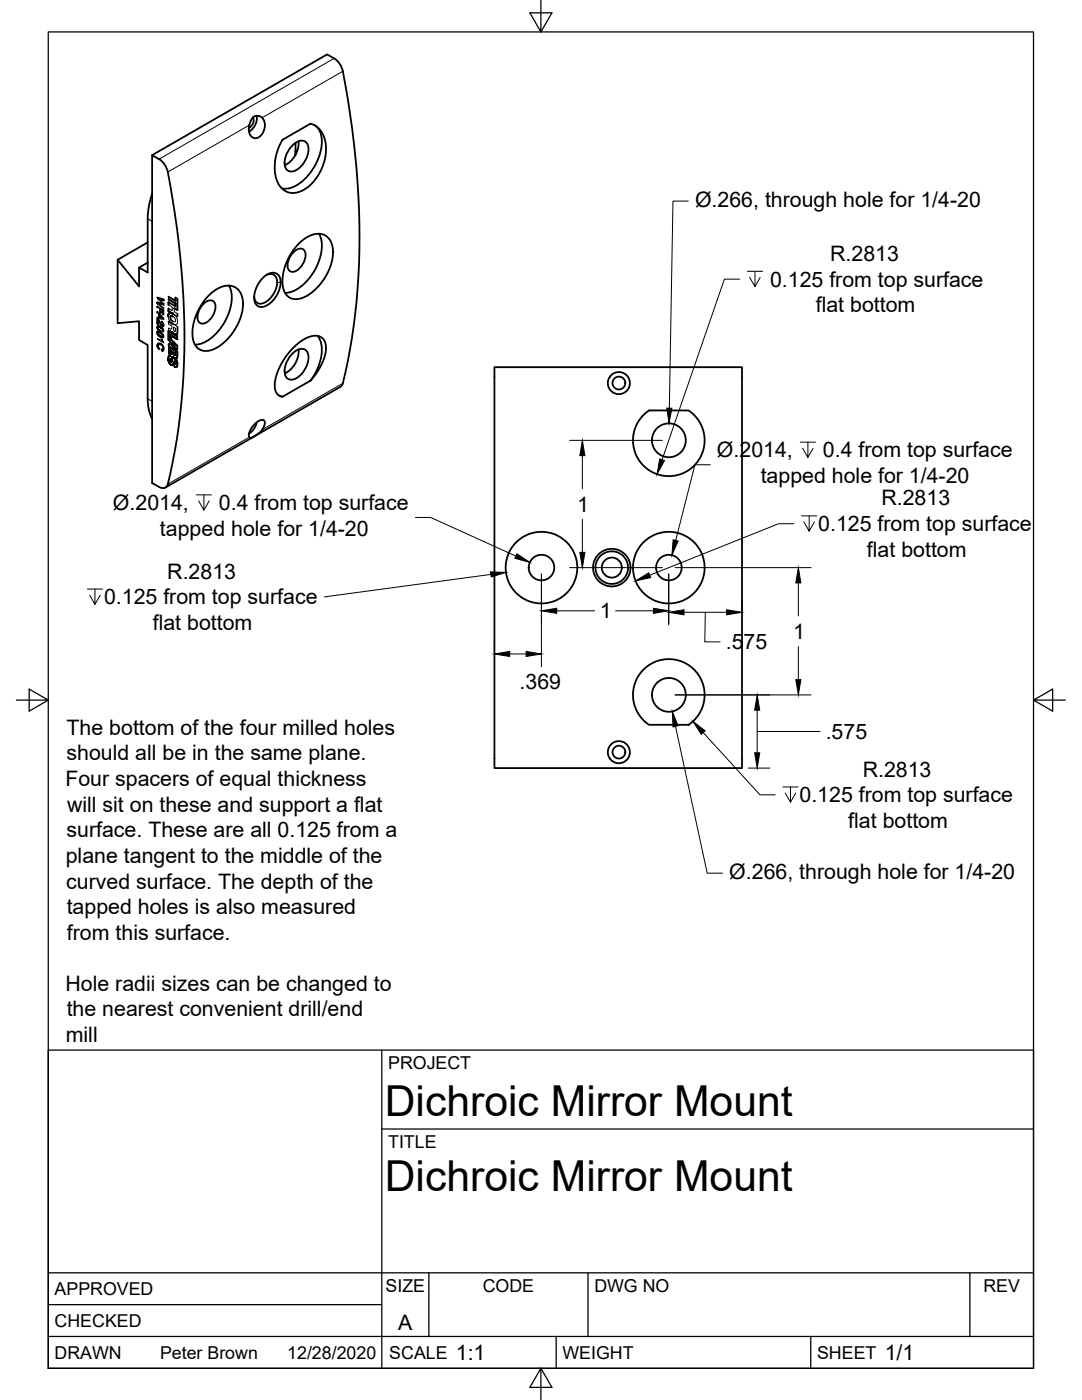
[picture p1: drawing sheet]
<svg xmlns="http://www.w3.org/2000/svg" width="216mm" height="279mm" viewBox="0 0 216 279" stroke-linecap="round" stroke-linejoin="round" font-family="sans-serif">
<!-- layer: Visible -->
<g fill="none" stroke="#000" stroke-width=".36">
<path d="M66.7 11.7l-1.4-.8-34.9 20.1 1.3 .8M66.7 11.6l.7 .7 .9 1.4a156.9 156.9 0 0 1 2 53.6l-.9 4.7-1 4.5M30.4 31v65.4l1.3 .8a1.07 1.07 0 0 0 1.8-.6 135.6 135.6 0 0 0 2.2-48.1l-.8-5.6-1.4-8.6-.7-1.5-1.1-1M30.4 38.6l-.6 2.2-.3 2.2v11.4l-1.8-1M50.4 23.6l.4-.4 .7-.1a2.06 2.06 0 0 1 1.1 3.1l-.5 .8-.7 .5-.7 .1-.6-.4-.4-.8v-1l.3-1.3zM50.5 23.5a1.66 1.66 0 0 1-.8 2.1M51.2 23.1a3.2 3.2 0 0 1-1.5 3.2M56.4 27.9l5.6-3.2 .9 .4 .9 .7 .6 .9 .4 1.1 .2 1.5v1.4l-.2 1.3-.6 1.7-.7 1.3-1.2 1.5-1.3 1.1-1.5 .8-1.2 .1-.8-.1-.7-.3-1.2-1.2-.5-1.4-.3-1.5 .2-2.4 .5-1.8zM58.1 29.3a2.2 2.2 0 0 1 2.9-1 3 3 0 0 1 0 3.5 4 4 0 0 1-2.9 2.4 1.41 1.41 0 0 1-1.3-1.7 5.2 5.2 0 0 1 1.3-3.2zM59 28.5v2.4M59 29.9l-.1 1.1M59.6 28.2a5 5 0 0 1-2.8 4.8"/>
<path d="M62.8 25a4 4 0 0 1 1.4 3.9 10.9 10.9 0 0 1-5.9 8.5l-1.4 .3-.6-.1M23.5 51.8l4.2 5.4v-3.8l1.8-1M29.5 48.4l-6 3.4v12.7l4.2-.4v3.8l1.8 1v11.3l.3 1.8 .6 1.6M31.4 59.4l1.3 .4M32.7 59.9l-.9-.2 .9 .3M33.6 59.8l1.4 .7v.6M33.6 59.2l1.4 .8v-.6M33.6 59.7l1.4 .9v.5M35.4 59.6v2.3l-.6-.4 .6 .4M41.4 59.2l1.3-1.1 1.2-.7 1.4-.4 1.1 .1 1.1 .6 .5 .8 .5 1.6v1.1l-.5 2.1-.5 1.4-.9 1.5-1.2 1.5-1.6 1.3-1.3 .8-1.2 .2-1.3-.2a3.9 3.9 0 0 1-1.6-4.2l.4-1.7 .6-1.7 .8-1.3zM45.7 57a7.2 7.2 0 0 1-.4 6.4 9.4 9.4 0 0 1-5.7 5.3l-.7 .1M52.5 55.4l1.2-.8 1.2-.1 .6 .3 .3 .4 .2 1.3-.4 1.6-1 1.7-1.1 1-1.4 .5-.6-.2-.5-.5-.2-.7-.1-.8 .5-1.8 .5-.9z"/>
<path d="M53.1 54.9a1.45 1.45 0 0 1 1.7 .1 1.45 1.45 0 0 1 .5 1.6 4.5 4.5 0 0 1-3.4 4 1.3 1.3 0 0 1-1.2-1.4M58.7 50.2a1.39 1.39 0 0 1 2-.2 3.3 3.3 0 0 1-2.4 4.3 1.28 1.28 0 0 1-.9-1.9 4.2 4.2 0 0 1 1.3-2.2zM59.7 48.5l1.2-1 1-.5 1.1-.3h.9a3.3 3.3 0 0 1 2.5 3.9l-.1 1.4-.7 1.9-.9 1.7-1.2 1.6-1.4 1.2-1.5 1-1.2 .3-1.2-.1-1-.7-.5-.9-.3-1.3v-1.1l.3-1.8 .7-1.9 1-1.8zM63.7 46.7a7.2 7.2 0 0 1-.5 6.4 9.4 9.4 0 0 1-5.6 5.3l-.7 .1M31.4 65.3l.2 .4 .4 .4-.5-.4zM31.4 60.6v-.3l1.1 .3M31.4 68.9l.4 .8-.3-.4zM31.4 63.6v1l.2 .1M31.4 66.4l.1 .4 .5 .4-.5-.4zM31.4 63.4h.4M31.4 61.2v.1M31.4 62.2v.2"/>
<path d="M31.4 66.2v.2zM31.4 60.4v.2M31.4 63.6v1M31.5 66.1l.5 .2M31.5 65l.5 .2M31.5 63.7l.8 1.2M31.5 66.5l.2 .4a.55 .55 0 0 0 .8 .2l-.1 .1M31.6 65.2h.2l.6 .5-.5-.4a.22 .22 0 0 0-.2-.1 .22 .22 0 0 0-.2 .1M31.6 64v.7l-.2-.1M31.6 60.6l.3 .2M31.6 68.7h.4a.26 .26 0 0 0-.3-.1 .26 .26 0 0 0-.2 .3M31.8 62.8v.6v-.6"/>
<path d="M31.9 62.9v.5M32 61.7v.6l.1 .1-.1-.1zM32 66.5l.4 .3zM32 68.6l.4 .3 .3 .6a.32 .32 0 0 1 0 .3 .32 .32 0 0 1-.4 .2l.3-.1M32.1 61.7v.7M32.2 67.6l.1 .1M32.3 63.5h.2M32.3 69.7h.2l.1-.2-.2 .2M32.3 64.3v-.1v.1M32.5 62v.8M32.7 60.6v.3M32.7 64.8l-.1 .3h-.3h.3"/>
<path d="M33.6 71.6l.2 .9 .4 .4-.5-.6zM33.6 60.9v-.6l1.4 .8M33.6 61.6v.5M33.6 64.2l.9 .5M33.6 66v1.9M33.7 68.8v1.7l.4 .6M33.7 66l1.7 1M33.8 71l-.2 .6M33.8 62.5l-.2 .6 .2-.6 .7 .1-.9-.5 .9 .5M33.8 69.3l1.5 .9-1.5-.9 1.5 .2M33.9 71l-.2 .1-.1 .5M34 69.9v.4"/>
<path d="M34.1 70v.4l.1 .2M34.1 71.6l-.1 .3 .1-.3h.1M34.1 63.1l.4 .1-.3-.1-.2 .2 .1 .5 .4 .3M34.1 67l1.3 .7M34.2 72.1l.1-.3-.2 .3M34.2 72.1h.1M34.2 72.8h.1a.29 .29 0 0 0 .4-.3l-.2 .3M34.2 68.4l.7 .6M34.3 64.5l.2 .2M34.3 69.5l1.1 .2-1.1-.2M34.4 71.9l-.2 .4M34.7 71.4h-.2l-.2 .3 .2-.3"/>
<path d="M34.7 70.4l.2 .1M34.7 70.4v.3M34.9 71.6l.3 .4 .1 .6-.1-.7zM34.9 72.2l-.1 .3M34.9 69l-.7-.1 .7 .2M34.9 71.5h.3l.1-.4-.1 .4M35 70.4v.5M35 72.4l-.1 .2h-.1h.2M35.1 71.7l.3 .7v.6l-.2 .3-.4-.2 .4 .1M35.3 67.6l-1.2-.8v1M35.3 67.5v.1M35.3 67.1l-1.6-1v1.8l.3 .3"/>
<path d="M35.4 65.2v1.1a.31 .31 0 0 1-.1 .4 .31 .31 0 0 1-.4 0h.3M35.4 67.7l-1.3-.7v.7l1.3 1.3M35.4 62.6v.5M35.4 70.1v1M40.7 60.5a1.39 1.39 0 0 1 2.1-.2 3.3 3.3 0 0 1-2.5 4.3 1.28 1.28 0 0 1-.8-1.9 4.2 4.2 0 0 1 1.2-2.2zM55.7 78.9l.7 .3M58.1 70.8a2.2 2.2 0 0 1 2.9-.9 3 3 0 0 1 0 3.5 4 4 0 0 1-2.9 2.4 1.41 1.41 0 0 1-1.3-1.7 5.2 5.2 0 0 1 1.3-3.3zM59.6 69.8a5 5 0 0 1-2.8 4.7M62 76l1.9-2.8 .8-1.7 .3-1.3v-1.1l-.2-1-.5-.6-.9-.5-1.6 .2-2 1-2.1 2.1-1.5 2.2-1.1 2.6-.3 2.2 .2 .7 .3 .7 .5 .3 .6 .2M62 76l-5.6 3.2M63.4 67a6.1 6.1 0 0 1 .2 5.9l-.9 1.9-.7 1.2M68.4 76.5l-.5 .7-34.9 20.1"/>
<path d="M98.7 73.3h49.4v80h-49.4zM50.8 84.6l.7-.5 .7-.3h.4l.2 .4v.7l-.6 1-1.1 1-1.2 .5-.2-.3v-.7l.4-.8zM51.2 84.3l-.5 1.3-1 .9M128.3 82.9l1.2-1h7.9l1.1 .9 .9 1.1 .7 1.3 .3 1.2 .2 1.1-.1 1.7-.4 1.4-.8 1.4-.7 .8-1.2 1-1 .6-1.3 .4-1.2 .2-1.9-.1-1.1-.3-1.3-.7-1.2-1-1.4-1.9-.5-1.4-.2-1.5 .1-1.6 .5-1.5 .6-1.1zM128.4 133.6l1.2-.9 1.3-.7 1.6-.4h1.4l1.2 .1 1.3 .5 1 .5 1.2 1 .7 .9 .8 1.4 .4 1.5 .1 1.5-.2 1.2-.3 1.2-.7 1.3-.9 1.1-1.1 .9h-7.9l-1.2-1-.8-1-.6-1.2-.5-1.5-.1-1.5 .2-1.5 .5-1.4z"/>
<circle cx="123.5" cy="76.5" r="2.2"/>
<circle cx="123.5" cy="76.4" r="1.28"/>
<circle cx="133.5" cy="87.9" r="3.4"/>
<circle cx="108" cy="113.3" r="7.1"/>
<circle cx="108" cy="113.3" r="2.55"/>
<circle cx="122.1" cy="113.3" r="3.2"/>
<circle cx="122.1" cy="113.3" r="2"/>
<circle cx="122.1" cy="113.3" r="3.7"/>
<circle cx="133.5" cy="113.3" r="7.1"/>
<circle cx="133.5" cy="113.3" r="2.55"/>
<circle cx="133.5" cy="138.7" r="3.4"/>
<circle cx="123.5" cy="150.1" r="2.2"/>
<circle cx="123.5" cy="150.1" r="1.28"/>
</g>
<!-- layer: Visible Narrow -->
<g fill="none" stroke="#000" stroke-width=".2">
<path d="M66.7 11.7l-35 20.1M68.4 14.2l-16.1 9.3M49.7 25l-16.2 9.3M29.5 43.6l.9 .6M31.4 59.4v.2l1.1 1M31.8 59.7l-.2-.1 1.1 1M32.7 59.7v.2M33.6 59.2v.5M35 59.4l.4 .2M55.3 56.3h.7M29.5 79.6l.9 .5M31.4 62.2l1.3 1.3v.2l-1.3-.1v-.2"/>
<path d="M31.4 60.6l1.3 1.1v-.2l-.8-.7M31.4 61.1l1.3 .8v.9h-.2M31.4 63.6l.1 .1M31.4 62.4l.4 .4M31.4 61.3l.6 .4M31.5 65.3l.2 .4a.54 .54 0 0 0 .8 .3l-.1-.3M31.5 65l-.1 .3M31.5 66.5l.1-.2 .4 .2M31.5 68.9l.4 .6-.1 .2M31.6 60.5l1.1 .4M31.6 64l.7 1.1M31.9 62.9l.6 .6"/>
<path d="M31.9 63.4l.4 .1M32 65.2l.6 .5 .1 .4a.27 .27 0 0 1-.3 .2 .27 .27 0 0 1-.2-.2h-.2M32 68.7l.4 .4 .2 .4M32 68.6l-.4-.2-.2 .5M32 66.3l.5 .4 .2 .3-.2 .4-.5-.2M32.1 61.7l.4 .3M32.2 67.6l.2 .5-1-.6v.2l1.3 .7-.3-.7M32.3 69.7v.3M32.3 64.3l.2 .4v.2h-.2M32.3 64.2l.3 .3 .1 .3M32.4 66.8l.1 .3M33.6 63.1l.1 .5 .3 .6 .4 .4 .5 .2 .4-.2 .1-.7-.3-.8-.6-.5 .9 .5"/>
<path d="M33.6 71.6h.1M33.6 60.8l.8 .5v.7l-.8-.4M33.6 64.2v.5l.7 .4-.1 .6-.6-.2v.5M33.6 67.9l.3 .3v.5l-.3-.1v1.7l.3 .7M34 68.2v.6h-.3M34 69.9l.4 .2v.5a.26 .26 0 0 1-.3 .1 .26 .26 0 0 1-.1-.4M34 71.9l.2 .4M34 66.2h.4l.1-.1 .4 .6M34.1 70l.3 .2-.1 .4h-.1M34.1 67.8l1.2 1.2v.5M34.1 71.1a.45 .45 0 0 0-.5 .2 .45 .45 0 0 0 .1 .5l.1 .6 .4 .4M34.2 72.9h.2a.32 .32 0 0 0 .4-.3v.5"/>
<path d="M34.3 68.4v.5M34.3 71.8h-.2v.3M34.3 68.6l.4 .3-.4-.1zM34.3 69.5l1.1 .6M34.5 63.2l.4 .4 .1 .5a.3 .3 0 0 1-.5 0M34.5 64.7l.9 .5M34.7 71.5l-.1-.3-.3 .1v.4M34.8 61.5v.7l.6 .4M34.8 72.6v.5l.2 .1 .3-.2v-.4M34.9 66.1l-.2-.2-.1-.6 .4 .2v.6h-.2M34.9 71.6l-.1-.1a.29 .29 0 0 0-.4 .4M34.9 72.2v.3h-.1"/>
<path d="M34.9 71.5l-.3-.4-.1 .1h-.3v.4M34.9 69h.1M34.9 70.5v.4l-.2-.2M35 70.4l-.4-.2 .1 .6 .2 .2 .1-.1M35 72.4l-.1-.3a.19 .19 0 0 0-.2 .1 .19 .19 0 0 0 0 .2v.1M35.3 67.1v.5M35.3 70.2v.9M35.4 71l-.1 .6h-.2M35.4 67v.7M35.4 69v.6M68.4 76.5l-16.1 9.3M49.7 87.2l-16.2 9.4"/>
</g>
<!-- layer: Visible -->
<g fill="#000" stroke="#000" stroke-width=".2">
<circle cx="31.8" cy="63.4" r=".17"/>
<circle cx="33.7" cy="68.8" r=".17"/>
<circle cx="34.5" cy="62.6" r=".17"/>
<circle cx="34.5" cy="72.8" r=".17"/>
<circle cx="34.9" cy="72.2" r=".17"/>
</g>
<!-- layer: Border -->
<path d="M9.6 6.4h196.6v266.7h-196.6zM107.9 0v6.4l-2.2-3.8h4.4l-2.2 3.8M3.3 139.7h6.3l-3.8-2.2v4.4l3.8-2.2M206.2 139.7l3.8 2.2v-4.4l-3.8 2.2h6.4M107.9 273.1l2.2 3.8h-4.4l2.2-3.8v6.3" fill="none" stroke="#000" stroke-width=".25"/>
<!-- layer: Titleblock -->
<path d="M9.6 209.6h196.6v63.5h-196.6zM76.2 209.6v63.5M76.2 225.3h130M9.6 254h196.6M85.6 254v12.7M117.3 254v12.7M193.5 254v12.7M9.6 266.7h196.6M9.6 260.4h66.6M111 266.7v6.4M161.8 266.7v6.4" fill="none" stroke="#000" stroke-width=".25"/>
<!-- layer: Dimensions -->
<g fill="none" stroke="#000" stroke-width=".2">
<path d="M137.3 40.1h-3l-.7 41.3M147.6 55.7h-3.1l-12.4 36.1M149.1 54.1h3.1M150.6 54.1v3.1l-1-1.8M151.7 55.4l-1.1 1.8M39.2 98.8h3M40.7 98.8v3l-1.1-1.8M41.7 100l-1 1.8M113.7 87.9h18.5M116.2 90.9v6.6M141.7 92.8h-3l-3.9 15M159.7 88.2h3"/>
<path d="M161.2 88.2v3.1l-1-1.8M162.2 89.5l-1 1.8M17.4 117.6h3.1M18.9 117.6v3l-1-1.8M20 118.8l-1.1 1.8M82.9 103.3h3l17 7.7M97.9 114.6l-33.2 4.5M108 114.6v18.5M113.7 113.3h18.5M116.2 103.6v6.6M133.4 114.6v10.1M134.7 113.3h27.1"/>
<path d="M148 119.7v2M158.4 104.5h-3l-25.8 10.3M159.3 116.3v6.6M159.9 103h3.1M161.5 103v3l-1.1-1.8M162.5 104.2l-1 1.8M98.7 128v1.7M101.7 130.5h3.3M111.1 121.9h7.6M122.8 121.9h7.6M134.7 138.7h27.1M136.5 122.2h8.5"/>
<path d="M140.7 122.2l-.1 5.9h3.1M159.3 129v6.6M134.8 145l6.3 29.3h3.1M140.3 146.2l11.3 12.4h3.1M149.3 153.3h4.3M151.1 146h12.5M151.1 141.7v8.5M156.2 157.1h3.1M157.7 157.1v3l-1-1.8M158.8 158.3l-1.1 1.8"/>
</g>
<g fill="#000" stroke="#000" stroke-width=".2">
<path d="M116.2 87.9l.5 3h-1zM131.6 91.6l1 .3-1.5 2.7zM133.1 81.4l1 .1-.6 3zM97.9 114.1l3.1 .1-3 .9zM103.1 110.5l2.6 1.7-3-.8zM115.7 110.2h1l-.5 3.1zM126.8 115.9l2.7-1.6 .3 1zM134.3 107.7l1 .3-1.2 2.8zM159.3 113.3l.5 3h-1zM98.7 130.5l3-.5v1zM105 130l3 .5-3 .5zM108 121.9l3.1-.5v1z"/>
<path d="M130.4 121.4l3 .5-3 .5zM133.4 122.2l3.1-.5v1zM145 121.7l3 .5-3 .5zM158.8 135.6h1l-.5 3.1zM134.2 142l1.1 2.8-1 .3zM138.3 144l2.4 1.9-.8 .7zM151.1 138.7l.5 3h-1zM150.6 150.2h1l-.5 3.1z"/>
</g>
<g font-size="8.5">
<text x="76.8" y="222.8">Dichroic Mirror Mount</text>
<text x="76.8" y="237.8">Dichroic Mirror Mount</text>
</g>
<g font-size="4.3">
<text x="138.7" y="41.2">Ø.266, through hole for 1/4-20</text>
<text x="165.7" y="52.1">R.2813</text>
<text x="153.6" y="57.2">0.125 from top surface</text>
<text x="162.8" y="62.3">flat bottom</text>
<text x="143.1" y="91.3">Ø.2014,</text>
<text x="164.2" y="91.3">0.4 from top surface</text>
<text x="22.5" y="101.8">Ø.2014,</text>
<text x="43.7" y="101.8">0.4 from top surface</text>
<text x="151.8" y="96.5">tapped hole for 1/4-20</text>
<text x="175.9" y="100.9">R.2813</text>
<text x="31.9" y="107">tapped hole for 1/4-20</text>
<text x="115.2" y="102.1">1</text>
<text x="163.3" y="106">0.125 from top surface</text>
<text x="173" y="111.1">flat bottom</text>
<text x="33.4" y="115.5">R.2813</text>
<text x="20.8" y="120.6">0.125 from top surface</text>
<text x="30.5" y="125.7">flat bottom</text>
<text x="119.7" y="123.4">1</text>
<text x="144.8" y="129.6">.575</text>
<text x="158.3" y="127.5">1</text>
<text x="103.7" y="137.5">.369</text>
<text x="13.3" y="146.6">The bottom of the four milled holes</text>
<text x="164.8" y="147.5">.575</text>
<text x="13.3" y="151.7">should all be in the same plane.</text>
<text x="172.1" y="155">R.2813</text>
<text x="13" y="156.8">Four spacers of equal thickness</text>
<text x="13.4" y="162">will sit on these and support a flat</text>
<text x="159.5" y="160.1">0.125 from top surface</text>
<text x="13.3" y="167.1">surface. These are all 0.125 from a</text>
<text x="169.3" y="165.2">flat bottom</text>
<text x="13.1" y="172.2">plane tangent to the middle of the</text>
<text x="13.2" y="177.4">curved surface. The depth of the</text>
<text x="145.5" y="175.3">Ø.266, through hole for 1/4-20</text>
<text x="13.3" y="182.4">tapped holes is also measured</text>
<text x="13.4" y="187.6">from this surface.</text>
<text x="13.1" y="197.7">Hole radii sizes can be changed to</text>
<text x="13.3" y="202.9">the nearest convenient drill/end</text>
<text x="13.1" y="207.9">mill</text>
<text x="79.5" y="265.5">A</text>
<text x="91" y="271.4">1:1</text>
<text x="176.6" y="271.4">1/1</text>
</g>
<g font-size="3.5">
<text x="77.4" y="213.4">PROJECT</text>
<text x="77.4" y="229.1">TITLE</text>
<text x="76.9" y="257.8">SIZE</text>
<text x="96.3" y="257.8">CODE</text>
<text x="118.6" y="257.8">DWG NO</text>
<text x="196.2" y="257.8">REV</text>
<text x="10.9" y="258.5">APPROVED</text>
<text x="10.9" y="264.8">CHECKED</text>
<text x="10.9" y="271.2">DRAWN</text>
<text x="31.9" y="271.1">Peter Brown</text>
<text x="57.3" y="271.2">12/28/2020</text>
<text x="77.7" y="271.2">SCALE</text>
<text x="112.2" y="271.2">WEIGHT</text>
<text x="163" y="271.2">SHEET</text>
</g>
</svg>
